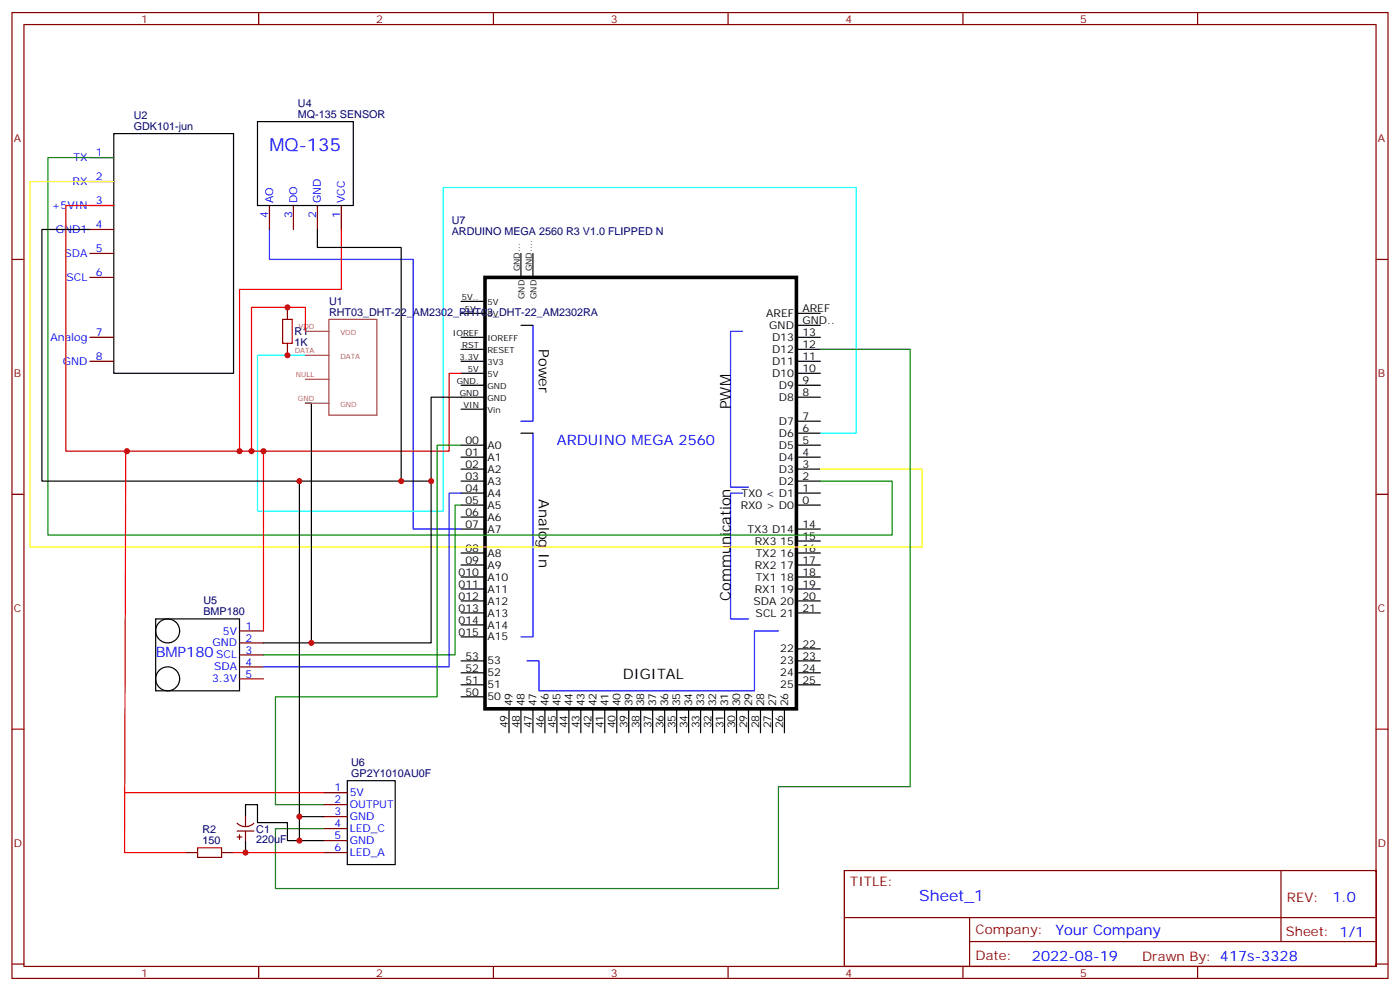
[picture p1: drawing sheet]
<svg xmlns="http://www.w3.org/2000/svg" width="412mm" height="292mm" viewBox="0 0 412 292" stroke-linecap="round" stroke-linejoin="round" font-family="sans-serif">
<g fill="none" stroke="#870000" stroke-width=".35">
<path d="M3.5 3.7h405.4v284.3h-405.4zM7.1 7.2h398.2v277.3h-398.2zM76.2 3.7v3.5M145.3 3.7v3.5M214.5 3.7v3.5M283.6 3.7v3.5M352.8 3.7v3.5M26.5 46.4h7M26.5 53.4h7M3.5 76.4h3.6M26.5 60.5h7M26.5 67.6h7"/>
<path d="M26.5 74.6h7M79.4 60.5v7.1M86.4 60.5v7.1M93.5 60.5v7.1M100.5 60.5v7.1M405.3 76.4h3.6M26.5 81.7h7M26.5 99.3h7M84.7 90.5v3.5M26.5 106.4h7M84.7 101.1v3.5M3.5 145.5h3.6"/>
<path d="M405.3 145.5h3.6M70.6 185.7h7M70.6 189.3h7M70.6 192.8h7M70.6 196.3h7M70.6 199.8h7M3.5 214.7h3.6M405.3 214.7h3.6M95.2 233.4h7.1M95.2 236.9h7.1M54.7 251h3.5M65.3 251h3.5"/>
<path d="M69.8 242.3a3.5 3.5 0 0 0 5 .1M69.8 244.7h5M69.8 246.4h1.5M70.6 245.7v1.4M72.3 240.4v2.8M72.3 244.7v2.8M95.2 240.4h7.1M95.2 243.9h7.1M95.2 247.5h7.1M95.2 251h7.1M248.7 256.3h156.6v28.2h-156.6zM377.3 256.3v20.9"/>
<path d="M248.7 270.1h156.5M285.6 277.2h119.6M285.6 270.1v14.2M3.5 283.8h3.6M76.2 284.5v3.5M145.3 284.5v3.5M214.5 284.5v3.5M283.6 284.5v3.5M352.8 284.5v3.5M405.3 283.8h3.6"/>
</g>
<g fill="none" stroke="#000" stroke-width=".35">
<path d="M33.5 39.3h35.3v70.6h-35.3zM75.8 35.8h28.3v24.7h-28.3zM26.5 67.6h-14.2v74h114.7M93.5 67.6v5.2h24.7v68.8M153.5 74.6v7.1M157 74.6v7.1M135.8 99.3h7.1M135.8 92.3h7.1M135.8 88.7h7.1M153.5 95.8h3.5M234.6 99.3h7.1M234.6 92.3h7.1"/>
<path d="M234.6 95.8h7.1M90 118.7h1.7v70.6M135.8 113.4h7.1M135.8 109.9h7.1M135.8 106.4h7.1M135.8 102.8h7.1M142.9 116.9h-15.9v72.4h-49.4M234.6 116.9h7.1M234.6 113.4h7.1M234.6 109.9h7.1M234.6 106.4h7.1M234.6 102.8h7.1"/>
<path d="M135.8 131.1h7.1M135.8 134.6h7.1M135.8 138.1h7.1M135.8 120.5h7.1M153.5 127.5h3.5M234.6 131.1h7.1M234.6 134.6h7.1M234.6 138.1h7.1M234.6 124h7.1M234.6 127.5h7.1M88.2 141.6v105.9h7M135.8 141.6h7.1"/>
<path d="M135.8 145.2h7.1M135.8 148.7h7.1M135.8 152.2h7.1M135.8 155.8h7.1M234.6 141.6h7.1M234.6 145.2h7.1M234.6 148.7h7.1M234.6 155.8h7.1M234.6 159.3h7.1M135.8 162.8h7.1M135.8 166.3h7.1M135.8 169.9h7.1"/>
<path d="M135.8 173.4h7.1M135.8 176.9h7.1M234.6 162.8h7.1M234.6 166.3h7.1M234.6 169.9h7.1M234.6 173.4h7.1M234.6 176.9h7.1M45.9 182.2h24.7v21.2h-24.7zM135.8 180.4h7.1M135.8 184h7.1M135.8 187.5h7.1M135.8 198.1h7.1"/>
<path d="M135.8 194.6h7.1M234.6 180.4h7.1M234.6 198.1h7.1M234.6 194.6h7.1M234.6 191h7.1M135.8 201.6h7.1M135.8 205.1h7.1M149.9 208.7v7M153.5 208.7v7M157 208.7v7M160.5 208.7v7M164 208.7v7"/>
<path d="M167.6 208.7v7M171.1 208.7v7M174.6 208.7v7M178.2 208.7v7M181.7 208.7v7M185.2 208.7v7M188.7 208.7v7M192.3 208.7v7M195.8 208.7v7M199.3 208.7v7M202.8 208.7v7M206.4 208.7v7"/>
<path d="M209.9 208.7v7M213.4 208.7v7M217 208.7v7M220.5 208.7v7M224 208.7v7M227.5 208.7v7M231.1 208.7v7M234.6 201.6h7.1M102.3 229.8h14.1v24.7h-14.1zM72.3 240.4v-3.5h3.5v5.3h8.9v5.3h3.5M72.3 247.5v3.5M88.2 240.4h7"/>
<circle cx="49.4" cy="199.8" r="3.5"/>
<circle cx="49.4" cy="185.7" r="3.5"/>
</g>
<path d="M142.9 81.7h91.7v127h-91.7z" fill="none" stroke="#000" stroke-width="1.1"/>
<path d="M79.4 67.6v8.8h42.3v79.4h14.1M157 95.8v28.2h-3.5M218.7 97.5h-3.5v45.9h5.3M157 127.5v60h-3.5M135.8 145.2h-3.5v51.1h-54.7M218.7 145.2h-3.5v37h5.3M229.3 185.7h-7.1v17.7h-63.5v-8.8h-3.5" fill="none" stroke="#00f" stroke-width=".35"/>
<path d="M90 104.6h-14.2v45.9h54.7v-95.3h121.7v72.3h-10.5" fill="none" stroke="#0ff" stroke-width=".35"/>
<path d="M83.3 94h2.8v7.1h-2.8zM58.2 249.6h7.1v2.8h-7.1z" fill="none" stroke="#a10000" stroke-width=".35"/>
<path d="M33.5 60.5h-14.1v72.3h54.7v-42.3h15.9v7M100.5 67.6v17.6h-29.9v47.6M135.8 109.9h-3.5v22.9h-54.7M37.4 132.8h-.4l-.3 118.2h18M74.1 132.8h3.5v52.9M36.7 233.4h58.5M68.8 251h26.4" fill="none" stroke="#f00" stroke-width=".35"/>
<path d="M33.5 46.4h-19.4v111.1h248.7v-15.9h-21.1M241.7 102.8h26.4v128.8h-38.8v30h-148.2v-17.7h14.1M135.8 131.1h-7v74h-47.7v31.8h14.1M135.8 148.7h-1.7v44.1h-56.5" fill="none" stroke="#008700" stroke-width=".35"/>
<path d="M33.5 53.4h-24.7v107.6h262.8v-22.9h-29.9" fill="none" stroke="#ff0" stroke-width=".35"/>
<path d="M90 97.5h6.9M96.9 94h14.1v28.2h-14.1zM90 104.6h6.9M90 118.7h6.9M90 111.7h6.9" fill="none" stroke="#a64a4a" stroke-width=".35"/>
<g fill="#c00">
<circle cx="74.1" cy="132.8" r=".88"/>
<circle cx="77.6" cy="132.8" r=".88"/>
<circle cx="70.6" cy="132.8" r=".88"/>
<circle cx="91.7" cy="189.3" r=".88"/>
<circle cx="127" cy="141.6" r=".88"/>
<circle cx="118.2" cy="141.6" r=".88"/>
<circle cx="88.2" cy="141.6" r=".88"/>
<circle cx="72.3" cy="251" r=".88"/>
<circle cx="88.2" cy="240.4" r=".88"/>
<circle cx="88.2" cy="247.5" r=".88"/>
<circle cx="37.4" cy="132.8" r=".88"/>
<circle cx="84.7" cy="90.5" r=".88"/>
<circle cx="84.7" cy="104.6" r=".88"/>
</g>
<text font-size="5.3" fill="#00f" x="79.4" y="44.6">MQ-135</text>
<text font-size="4.6" fill="#00f" x="270.8" y="265.3">Sheet_1</text>
<g font-size="4.2">
<text x="158.7" y="102.8" transform="rotate(90 158.7 102.8)">Power</text>
<text x="215.2" y="120.5" transform="rotate(-90 215.2 120.5)">PWM</text>
<text x="158.7" y="146.9" transform="rotate(90 158.7 146.9)">Analog In</text>
<text x="215.2" y="176.9" transform="rotate(-90 215.2 176.9)">Communication</text>
<text x="183.4" y="199.8">DIGITAL</text>
</g>
<g font-size="4.2" fill="#00f">
<text x="164" y="131.1">ARDUINO MEGA 2560</text>
<text x="45.9" y="193.5">BMP180</text>
<text x="392.5" y="265.6">1.0</text>
<text x="310.9" y="275.1">Your Company</text>
<text x="304" y="282.9">2022-08-19</text>
</g>
<g font-size="3.9" fill="#800">
<text x="250.5" y="260.9">TITLE:</text>
<text x="379.1" y="265.6">REV:</text>
<text x="287.4" y="275.1">Company:</text>
<text x="378.7" y="275.7">Sheet: 1/1</text>
<text x="287.4" y="282.8">Date:</text>
<text x="336.4" y="282.8">Drawn By: 417s-3328</text>
</g>
<g font-size="3.2" fill="#800">
<text x="41.6" y="6.7">1</text>
<text x="110.8" y="6.7">2</text>
<text x="179.9" y="6.7">3</text>
<text x="249.1" y="6.7">4</text>
<text x="318.2" y="6.7">5</text>
<text x="4.1" y="41.8">A</text>
<text x="405.9" y="41.8">A</text>
<text x="4.1" y="110.9">B</text>
<text x="405.9" y="110.9">B</text>
<text x="4.1" y="180.1">C</text>
<text x="405.9" y="180.1">C</text>
<text x="4.1" y="249.2">D</text>
<text x="405.9" y="249.2">D</text>
<text x="41.6" y="287.5">1</text>
<text x="110.8" y="287.5">2</text>
<text x="179.9" y="287.5">3</text>
<text x="249.1" y="287.5">4</text>
<text x="318.2" y="287.5">5</text>
</g>
<g font-size="3.2" fill="#000080">
<text x="39.4" y="35.1">U2</text>
<text x="87.8" y="34.7">MQ-135 SENSOR</text>
<text x="87.8" y="31.6">U4</text>
<text x="39.4" y="38.3">GDK101-jun</text>
<text x="133.1" y="69.2">ARDUINO MEGA 2560 R3 V1.0 FLIPPED N</text>
<text x="133.1" y="66">U7</text>
<text x="96.9" y="89.7">U1</text>
<text x="96.9" y="93">RHT03_DHT-22_AM2302_RHT03_DHT-22_AM2302RA</text>
<text x="86.8" y="101.8">1K</text>
<text x="86.8" y="98.7">R1</text>
<text x="59.9" y="177.9">U5</text>
<text x="59.9" y="181.1">BMP180</text>
<text x="103.4" y="225.6">U6</text>
<text x="103.4" y="228.8">GP2Y1010AU0F</text>
<text x="59.6" y="245.3">R2</text>
<text x="75.5" y="245.1">C1</text>
<text x="59.6" y="248.5">150</text>
<text x="75.5" y="248.3">220uF</text>
</g>
<g font-size="3.2" fill="#00f">
<text x="21.6" y="47.4">TX</text>
<text x="28.2" y="46">1</text>
<text x="28.2" y="53.1">2</text>
<text x="21.4" y="54.5">RX</text>
<text x="80.4" y="59.8" transform="rotate(-90 80.4 59.8)">AO</text>
<text x="87.5" y="59.8" transform="rotate(-90 87.5 59.8)">DO</text>
<text x="94.5" y="59.8" transform="rotate(-90 94.5 59.8)">GND</text>
<text x="101.6" y="59.8" transform="rotate(-90 101.6 59.8)">VCC</text>
<text x="15.3" y="61.6">+5VIN</text>
<text x="28.2" y="60.1">3</text>
<text x="79" y="64.3" transform="rotate(-90 79 64.3)">4</text>
<text x="86.1" y="64.3" transform="rotate(-90 86.1 64.3)">3</text>
<text x="93.1" y="64.3" transform="rotate(-90 93.1 64.3)">2</text>
<text x="100.2" y="64.3" transform="rotate(-90 100.2 64.3)">1</text>
<text x="16.5" y="68.6">GND1</text>
<text x="28.2" y="67.2">4</text>
<text x="19" y="75.7">SDA</text>
<text x="28.2" y="74.3">5</text>
<text x="19.6" y="82.7">SCL</text>
<text x="28.2" y="81.3">6</text>
<text x="14.9" y="100.4">Analog</text>
<text x="28.2" y="99">7</text>
<text x="18.5" y="107.4">GND</text>
<text x="28.2" y="106">8</text>
<text x="72.3" y="185.4">1</text>
<text x="62.6" y="190.3">GND</text>
<text x="65.7" y="186.8">5V</text>
<text x="72.3" y="188.9">2</text>
<text x="63.1" y="197.4">SDA</text>
<text x="63.7" y="193.9">SCL</text>
<text x="72.3" y="192.4">3</text>
<text x="72.3" y="196">4</text>
<text x="62.5" y="200.9">3.3V</text>
<text x="72.3" y="199.5">5</text>
<text x="98.5" y="233">1</text>
<text x="98.5" y="236.5">2</text>
<text x="103" y="234.4">5V</text>
<text x="103" y="237.9">OUTPUT</text>
<text x="98.5" y="240.1">3</text>
<text x="98.5" y="243.6">4</text>
<text x="103" y="241.5">GND</text>
<text x="103" y="245">LED_C</text>
<text x="98.5" y="247.1">5</text>
<text x="98.5" y="250.6">6</text>
<text x="103" y="248.5">GND</text>
<text x="103" y="252.1">LED_A</text>
</g>
<g font-size="3.2">
<text x="225.7" y="93.3">AREF</text>
<text x="236.4" y="91.9">AREF</text>
<text x="236.4" y="95.4">GND..</text>
<text x="226.6" y="96.8">GND</text>
<text x="227.4" y="100.4">D13</text>
<text x="236.4" y="99">13</text>
<text x="227.4" y="107.4">D11</text>
<text x="227.4" y="103.9">D12</text>
<text x="236.4" y="106">11</text>
<text x="236.4" y="102.5">12</text>
<text x="227.4" y="110.9">D10</text>
<text x="236.4" y="113.1">9</text>
<text x="236.4" y="109.5">10</text>
<text x="229.4" y="118">D8</text>
<text x="229.4" y="114.5">D9</text>
<text x="236.4" y="116.6">8</text>
<text x="229.4" y="125.1">D7</text>
<text x="236.4" y="123.6">7</text>
<text x="137.1" y="130.7">00</text>
<text x="229.4" y="128.6">D6</text>
<text x="236.4" y="130.7">5</text>
<text x="236.4" y="127.2">6</text>
<text x="137.1" y="134.2">01</text>
<text x="137.1" y="137.8">02</text>
<text x="143.6" y="132.1">A0</text>
<text x="143.6" y="135.6">A1</text>
<text x="229.4" y="135.6">D4</text>
<text x="229.4" y="132.1">D5</text>
<text x="236.4" y="137.8">3</text>
<text x="236.4" y="134.2">4</text>
<text x="137.1" y="141.3">03</text>
<text x="143.6" y="139.2">A2</text>
<text x="143.6" y="142.7">A3</text>
<text x="229.4" y="142.7">D2</text>
<text x="229.4" y="139.2">D3</text>
<text x="236.4" y="141.3">2</text>
<text x="137.1" y="144.8">04</text>
<text x="137.1" y="148.3">05</text>
<text x="143.6" y="146.2">A4</text>
<text x="143.6" y="149.8">A5</text>
<text x="218.2" y="149.8">RX0 &gt; D0</text>
<text x="218.5" y="146.2">TX0 &lt; D1</text>
<text x="236.4" y="148.3">0</text>
<text x="236.4" y="144.8">1</text>
<text x="137.1" y="151.9">06</text>
<text x="137.1" y="155.4">07</text>
<text x="143.6" y="153.3">A6</text>
<text x="236.4" y="155.4">14</text>
<text x="143.6" y="156.8">A7</text>
<text x="220.2" y="156.8">TX3 D14</text>
<text x="222.3" y="160.3">RX3 15</text>
<text x="236.4" y="158.9">15</text>
<text x="137.1" y="162.5">08</text>
<text x="137.1" y="166">09</text>
<text x="143.6" y="163.9">A8</text>
<text x="143.6" y="167.4">A9</text>
<text x="222.3" y="167.4">RX2 17</text>
<text x="222.6" y="163.9">TX2 16</text>
<text x="236.4" y="166">17</text>
<text x="236.4" y="162.5">16</text>
<text x="135.1" y="169.5">010</text>
<text x="135.1" y="173">011</text>
<text x="143.6" y="170.9">A10</text>
<text x="222.6" y="170.9">TX1 18</text>
<text x="236.4" y="173">19</text>
<text x="236.4" y="169.5">18</text>
<text x="135.1" y="176.6">012</text>
<text x="143.6" y="174.4">A11</text>
<text x="143.6" y="178">A12</text>
<text x="222" y="178">SDA 20</text>
<text x="222.3" y="174.4">RX1 19</text>
<text x="236.4" y="176.6">20</text>
<text x="135.1" y="180.1">013</text>
<text x="135.1" y="183.6">014</text>
<text x="143.6" y="181.5">A13</text>
<text x="143.6" y="185">A14</text>
<text x="222.6" y="181.5">SCL 21</text>
<text x="236.4" y="180.1">21</text>
<text x="135.1" y="187.1">015</text>
<text x="143.6" y="188.6">A15</text>
<text x="236.4" y="190.7">22</text>
<text x="137.1" y="194.2">53</text>
<text x="137.1" y="197.7">52</text>
<text x="143.6" y="195.6">53</text>
<text x="229.9" y="195.6">23</text>
<text x="229.9" y="192.1">22</text>
<text x="236.4" y="197.7">24</text>
<text x="236.4" y="194.2">23</text>
<text x="137.1" y="201.3">51</text>
<text x="143.6" y="202.7">51</text>
<text x="143.6" y="199.1">52</text>
<text x="229.9" y="199.1">24</text>
<text x="229.9" y="202.7">25</text>
<text x="236.4" y="201.3">25</text>
<text x="137.1" y="204.8">50</text>
<text x="143.6" y="206.2">50</text>
<text x="151" y="208" transform="rotate(-90 151 208)">49</text>
<text x="154.5" y="208" transform="rotate(-90 154.5 208)">48</text>
<text x="158" y="208" transform="rotate(-90 158 208)">47</text>
<text x="161.6" y="208" transform="rotate(-90 161.6 208)">46</text>
<text x="165.1" y="208" transform="rotate(-90 165.1 208)">45</text>
<text x="168.6" y="208" transform="rotate(-90 168.6 208)">44</text>
<text x="172.2" y="208" transform="rotate(-90 172.2 208)">43</text>
<text x="175.7" y="208" transform="rotate(-90 175.7 208)">42</text>
<text x="179.2" y="208" transform="rotate(-90 179.2 208)">41</text>
<text x="182.7" y="208" transform="rotate(-90 182.7 208)">40</text>
<text x="186.3" y="208" transform="rotate(-90 186.3 208)">39</text>
<text x="189.8" y="208" transform="rotate(-90 189.8 208)">38</text>
<text x="193.3" y="208" transform="rotate(-90 193.3 208)">37</text>
<text x="196.8" y="208" transform="rotate(-90 196.8 208)">36</text>
<text x="200.4" y="208" transform="rotate(-90 200.4 208)">35</text>
<text x="203.9" y="208" transform="rotate(-90 203.9 208)">34</text>
<text x="207.4" y="208" transform="rotate(-90 207.4 208)">33</text>
<text x="211" y="208" transform="rotate(-90 211 208)">32</text>
<text x="214.5" y="208" transform="rotate(-90 214.5 208)">31</text>
<text x="218" y="208" transform="rotate(-90 218 208)">30</text>
<text x="221.5" y="208" transform="rotate(-90 221.5 208)">29</text>
<text x="225.1" y="208" transform="rotate(-90 225.1 208)">28</text>
<text x="228.6" y="208" transform="rotate(-90 228.6 208)">27</text>
<text x="232.1" y="208" transform="rotate(-90 232.1 208)">26</text>
<text x="149.6" y="214.5" transform="rotate(-90 149.6 214.5)">49</text>
<text x="153.1" y="214.5" transform="rotate(-90 153.1 214.5)">48</text>
<text x="156.6" y="214.5" transform="rotate(-90 156.6 214.5)">47</text>
<text x="160.2" y="214.5" transform="rotate(-90 160.2 214.5)">46</text>
<text x="163.7" y="214.5" transform="rotate(-90 163.7 214.5)">45</text>
<text x="167.2" y="214.5" transform="rotate(-90 167.2 214.5)">44</text>
<text x="170.7" y="214.5" transform="rotate(-90 170.7 214.5)">43</text>
<text x="174.3" y="214.5" transform="rotate(-90 174.3 214.5)">42</text>
<text x="177.8" y="214.5" transform="rotate(-90 177.8 214.5)">41</text>
<text x="181.3" y="214.5" transform="rotate(-90 181.3 214.5)">40</text>
<text x="184.9" y="214.5" transform="rotate(-90 184.9 214.5)">39</text>
<text x="188.4" y="214.5" transform="rotate(-90 188.4 214.5)">38</text>
<text x="191.9" y="214.5" transform="rotate(-90 191.9 214.5)">37</text>
<text x="195.4" y="214.5" transform="rotate(-90 195.4 214.5)">36</text>
<text x="199" y="214.5" transform="rotate(-90 199 214.5)">35</text>
<text x="202.5" y="214.5" transform="rotate(-90 202.5 214.5)">34</text>
<text x="206" y="214.5" transform="rotate(-90 206 214.5)">33</text>
<text x="209.5" y="214.5" transform="rotate(-90 209.5 214.5)">32</text>
<text x="213.1" y="214.5" transform="rotate(-90 213.1 214.5)">31</text>
<text x="216.6" y="214.5" transform="rotate(-90 216.6 214.5)">30</text>
<text x="220.1" y="214.5" transform="rotate(-90 220.1 214.5)">29</text>
<text x="223.7" y="214.5" transform="rotate(-90 223.7 214.5)">28</text>
<text x="227.2" y="214.5" transform="rotate(-90 227.2 214.5)">27</text>
<text x="230.7" y="214.5" transform="rotate(-90 230.7 214.5)">26</text>
</g>
<g font-size="2.5">
<text x="153.1" y="79.9" transform="rotate(-90 153.1 79.9)">GND...</text>
<text x="156.6" y="79.9" transform="rotate(-90 156.6 79.9)">GND....</text>
<text x="136.1" y="88.4">5V..</text>
<text x="143.6" y="89.8">5V</text>
<text x="154.5" y="88" transform="rotate(-90 154.5 88)">GND</text>
<text x="158" y="88" transform="rotate(-90 158 88)">GND</text>
<text x="137" y="91.9">5V.</text>
<text x="143.6" y="93.3">5V</text>
<text x="133.4" y="99">IOREF</text>
<text x="143.6" y="100.4">IOREFF</text>
<text x="135.4" y="106">3.3V</text>
<text x="136.2" y="102.5">RST</text>
<text x="143.6" y="107.4">3V3</text>
<text x="143.6" y="103.9">RESET</text>
<text x="134.6" y="113.1">GND.</text>
<text x="137.9" y="109.5">5V</text>
<text x="143.6" y="110.9">5V</text>
<text x="135.4" y="116.6">GND</text>
<text x="143.6" y="118">GND</text>
<text x="143.6" y="114.5">GND</text>
<text x="136.5" y="120.1">VIN</text>
<text x="143.6" y="121.5">Vin</text>
</g>
<g font-size="2.1" fill="#a54b4b">
<text x="87.9" y="96.8">VDD</text>
<text x="100.3" y="98.6">VDD</text>
<text x="86.8" y="103.9">DATA</text>
<text x="100.3" y="105.6">DATA</text>
<text x="87.1" y="111">NULL</text>
<text x="87.8" y="118">GND</text>
<text x="100.3" y="119.8">GND</text>
</g>
</svg>
